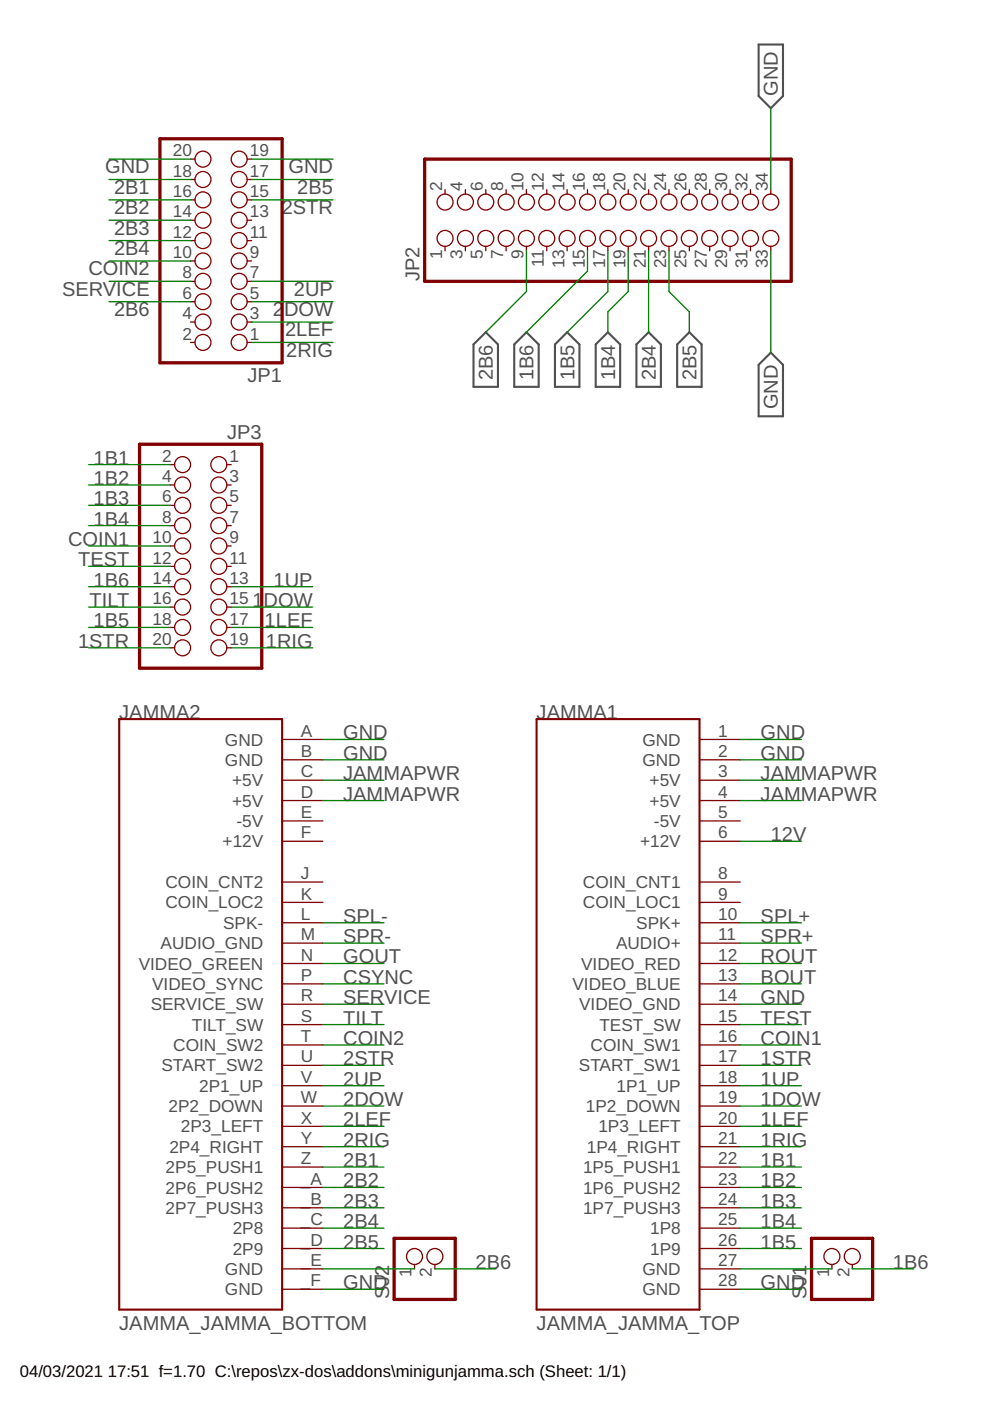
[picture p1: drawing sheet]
<svg xmlns="http://www.w3.org/2000/svg" width="210mm" height="297mm" viewBox="0 0 210 297" stroke-linecap="round" stroke-linejoin="round" font-family="sans-serif">
<path d="M160.8 9.4h5.2v11l-2.6 2.5-2.6-2.5zM100.4 73l2.6-2.6 2.6 2.6v9h-5.2zM109 73l2.6-2.6 2.6 2.6v9h-5.2zM120.2 70.4l2.7 2.6v9h-5.2v-9zM126.3 73l2.6-2.6 2.6 2.6v9h-5.2zM134.9 73l2.6-2.6 2.6 2.6v9h-5.2zM143.6 73l2.6-2.6 2.6 2.6v9h-5.2zM163.4 74.8l2.6 2.5v11h-5.2v-11z" fill="none" stroke="#505050" stroke-width=".44"/>
<path d="M25.3 152.5h34.5v125.2h-34.5zM113.8 152.5h34.5v125.2h-34.5z" fill="none" stroke="#800000" stroke-width=".44"/>
<g fill="none" stroke="#800000" stroke-width=".28">
<path d="M40.4 38.1h.9M40.4 33.7h.9M52.4 38.1h.9M52.4 33.7h.9M40.4 59.6h.9M40.4 55.3h.9M40.4 51h.9M40.4 46.7h.9M40.4 42.4h.9M52.4 59.6h.9M52.4 55.3h.9M52.4 51h.9"/>
<path d="M52.4 46.7h.9M52.4 42.4h.9M94.4 40.2v1M94.4 52.2v1M98.7 40.2v1M98.7 52.2v1M103 40.2v1M103 52.2v1M107.3 40.2v1M107.3 52.2v1M111.6 40.2v1M111.6 52.2v1"/>
<path d="M115.9 40.2v1M115.9 52.2v1M120.2 40.2v1M120.2 52.2v1M124.6 40.2v1M124.6 52.2v1M128.9 40.2v1M128.9 52.2v1M133.2 40.2v1M133.2 52.2v1M137.5 40.2v1M137.5 52.2v1"/>
<path d="M141.8 40.2v1M141.8 52.2v1M146.2 40.2v1M146.2 52.2v1M150.5 40.2v1M150.5 52.2v1M154.8 40.2v1M154.8 52.2v1M159.1 40.2v1M159.1 52.2v1M163.4 40.2v1M163.4 52.2v1"/>
<path d="M40.4 72.6h.9M40.4 68.3h.9M40.4 64h.9M52.4 72.6h.9M52.4 68.3h.9M52.4 64h.9M36.1 98.5h.9M48.1 98.5h.9M36.1 102.8h.9M36.1 107.1h.9M36.1 111.4h.9M36.1 115.8h.9"/>
<path d="M48.1 102.8h.9M48.1 107.1h.9M48.1 111.4h.9M48.1 115.8h.9M36.1 120.1h.9M36.1 124.4h.9M36.1 128.7h.9M36.1 133h.9M36.1 137.4h.9M48.1 120.1h.9M48.1 124.4h.9M48.1 128.7h.9"/>
<path d="M48.1 133h.9M48.1 137.4h.9M59.8 156.8h8.7M148.3 156.8h8.7M59.8 165.4h8.7M59.8 169.7h8.7M59.8 178.4h8.7M59.8 174.1h8.7M59.8 161.1h8.7M148.3 165.4h8.7M148.3 169.7h8.7M148.3 178.4h8.7"/>
<path d="M148.3 174.1h8.7M148.3 161.1h8.7M59.8 200h8.7M59.8 187h8.7M59.8 191.3h8.7M59.8 195.6h8.7M148.3 200h8.7M148.3 187h8.7M148.3 191.3h8.7M148.3 195.6h8.7M59.8 217.2h8.7M59.8 208.6h8.7"/>
<path d="M59.8 212.9h8.7M59.8 204.3h8.7M148.3 217.2h8.7M148.3 208.6h8.7M148.3 212.9h8.7M148.3 204.3h8.7M59.8 230.2h8.7M59.8 234.5h8.7M59.8 238.8h8.7M59.8 221.6h8.7M59.8 225.9h8.7M148.3 230.2h8.7"/>
<path d="M148.3 234.5h8.7M148.3 238.8h8.7M148.3 221.6h8.7M148.3 225.9h8.7M59.8 243.1h8.7M59.8 247.4h8.7M59.8 251.8h8.7M59.8 256.1h8.7M148.3 243.1h8.7M148.3 247.4h8.7M148.3 251.8h8.7M148.3 256.1h8.7"/>
<path d="M59.8 260.4h8.7M59.8 264.7h8.7M59.8 269h8.7M59.8 273.3h8.7M87.9 268.1v.9M92.2 268.1v.9M148.3 260.4h8.7M148.3 264.7h8.7M148.3 269h8.7M148.3 273.3h8.7M176.4 268.1v.9M180.7 268.1v.9"/>
<circle cx="43" cy="33.7" r="1.69"/>
<circle cx="43" cy="38.1" r="1.69"/>
<circle cx="50.7" cy="38.1" r="1.69"/>
<circle cx="50.7" cy="33.7" r="1.69"/>
<circle cx="43" cy="55.3" r="1.69"/>
<circle cx="43" cy="59.6" r="1.69"/>
<circle cx="43" cy="46.7" r="1.69"/>
<circle cx="43" cy="51" r="1.69"/>
<circle cx="43" cy="42.4" r="1.69"/>
<circle cx="50.7" cy="46.7" r="1.69"/>
<circle cx="50.7" cy="51" r="1.69"/>
<circle cx="50.7" cy="55.3" r="1.69"/>
<circle cx="50.7" cy="59.6" r="1.69"/>
<circle cx="50.7" cy="42.4" r="1.69"/>
<circle cx="94.4" cy="50.5" r="1.69"/>
<circle cx="94.4" cy="42.8" r="1.69"/>
<circle cx="98.7" cy="50.5" r="1.69"/>
<circle cx="98.7" cy="42.8" r="1.69"/>
<circle cx="103" cy="50.5" r="1.69"/>
<circle cx="103" cy="42.8" r="1.69"/>
<circle cx="107.3" cy="50.5" r="1.69"/>
<circle cx="107.3" cy="42.8" r="1.69"/>
<circle cx="111.6" cy="50.5" r="1.69"/>
<circle cx="111.6" cy="42.8" r="1.69"/>
<circle cx="115.9" cy="50.5" r="1.69"/>
<circle cx="115.9" cy="42.8" r="1.69"/>
<circle cx="120.2" cy="50.5" r="1.69"/>
<circle cx="120.2" cy="42.8" r="1.69"/>
<circle cx="124.6" cy="50.5" r="1.69"/>
<circle cx="124.6" cy="42.8" r="1.69"/>
<circle cx="128.9" cy="50.5" r="1.69"/>
<circle cx="128.9" cy="42.8" r="1.69"/>
<circle cx="133.2" cy="50.5" r="1.69"/>
<circle cx="133.2" cy="42.8" r="1.69"/>
<circle cx="137.5" cy="50.5" r="1.69"/>
<circle cx="137.5" cy="42.8" r="1.69"/>
<circle cx="141.8" cy="50.5" r="1.69"/>
<circle cx="141.8" cy="42.8" r="1.69"/>
<circle cx="146.2" cy="50.5" r="1.69"/>
<circle cx="146.2" cy="42.8" r="1.69"/>
<circle cx="150.5" cy="50.5" r="1.69"/>
<circle cx="150.5" cy="42.8" r="1.69"/>
<circle cx="154.8" cy="50.5" r="1.69"/>
<circle cx="154.8" cy="42.8" r="1.69"/>
<circle cx="159.1" cy="50.5" r="1.69"/>
<circle cx="159.1" cy="42.8" r="1.69"/>
<circle cx="163.4" cy="50.5" r="1.69"/>
<circle cx="163.4" cy="42.8" r="1.69"/>
<circle cx="43" cy="72.6" r="1.69"/>
<circle cx="43" cy="64" r="1.69"/>
<circle cx="43" cy="68.3" r="1.69"/>
<circle cx="50.7" cy="72.6" r="1.69"/>
<circle cx="50.7" cy="68.3" r="1.69"/>
<circle cx="50.7" cy="64" r="1.69"/>
<circle cx="38.7" cy="98.5" r="1.69"/>
<circle cx="46.4" cy="98.5" r="1.69"/>
<circle cx="38.7" cy="107.1" r="1.69"/>
<circle cx="38.7" cy="102.8" r="1.69"/>
<circle cx="38.7" cy="111.4" r="1.69"/>
<circle cx="38.7" cy="115.8" r="1.69"/>
<circle cx="46.4" cy="107.1" r="1.69"/>
<circle cx="46.4" cy="111.4" r="1.69"/>
<circle cx="46.4" cy="102.8" r="1.69"/>
<circle cx="46.4" cy="115.8" r="1.69"/>
<circle cx="38.7" cy="128.7" r="1.69"/>
<circle cx="38.7" cy="120.1" r="1.69"/>
<circle cx="38.7" cy="137.4" r="1.69"/>
<circle cx="38.7" cy="133" r="1.69"/>
<circle cx="38.7" cy="124.4" r="1.69"/>
<circle cx="46.4" cy="120.1" r="1.69"/>
<circle cx="46.4" cy="133" r="1.69"/>
<circle cx="46.4" cy="137.4" r="1.69"/>
<circle cx="46.4" cy="128.7" r="1.69"/>
<circle cx="46.4" cy="124.4" r="1.69"/>
<circle cx="87.9" cy="266.4" r="1.69"/>
<circle cx="92.2" cy="266.4" r="1.69"/>
<circle cx="176.4" cy="266.4" r="1.69"/>
<circle cx="180.7" cy="266.4" r="1.69"/>
</g>
<path d="M33.9 29.4h25.9v47.5h-25.9zM90 33.7h77.7v25.9h-77.7zM29.6 94.2h25.9v47.5h-25.9zM83.6 262.6h12.9v12.9h-12.9zM172.1 262.6h12.9v12.9h-12.9z" fill="none" stroke="#800000" stroke-width=".7"/>
<g fill="none" stroke="#008000" stroke-width=".28">
<path d="M23.1 33.7h17.3M23.1 38.1h17.3M53.3 33.7h17.3M53.3 38.1h17.3M163.4 22.9v17.3M23.1 59.6h17.3M23.1 55.3h17.3M23.1 42.4h17.3M23.1 51h17.3M23.1 46.7h17.3M53.3 59.6h17.3M53.3 42.4h17.3"/>
<path d="M111.6 53.2v8.6l-8.6 8.6M124.6 53.2v4.3l-13 12.9M128.9 53.2v8.6l-8.7 8.6M133.2 53.2v8.6l-4.3 4.3v4.3M137.5 53.2v17.2M141.8 53.2v8.6l4.4 4.3v4.3M163.4 53.2v21.6M23.1 64h17.3M53.3 72.6h17.3M53.3 68.3h17.3M53.3 64h17.3M18.8 98.5h17.3"/>
<path d="M18.8 115.8h17.3M18.8 111.4h17.3M18.8 107.1h17.3M18.8 102.8h17.3M18.8 120.1h17.3M18.8 137.4h17.3M18.8 133h17.3M18.8 124.4h17.3M18.8 128.7h17.3M49 137.4h17.3M49 133h17.3M49 124.4h17.3"/>
<path d="M49 128.7h17.3M68.5 156.8h12.9M157 156.8h12.9M68.5 161.1h12.9M68.5 165.4h12.9M68.5 169.7h12.9M157 161.1h12.9M157 178.4h12.9M157 165.4h12.9M157 169.7h12.9M68.5 200h12.9M68.5 195.6h12.9"/>
<path d="M157 200h12.9M157 195.6h12.9M68.5 212.9h12.9M68.5 204.3h12.9M68.5 208.6h12.9M68.5 217.2h12.9M157 212.9h12.9M157 204.3h12.9M157 208.6h12.9M157 217.2h12.9M68.5 221.6h12.9M68.5 238.8h12.9"/>
<path d="M68.5 230.2h12.9M68.5 225.9h12.9M68.5 234.5h12.9M157 221.6h12.9M157 238.8h12.9M157 230.2h12.9M157 225.9h12.9M157 234.5h12.9M68.5 243.1h12.9M68.5 256.1h12.9M68.5 251.8h12.9M68.5 247.4h12.9"/>
<path d="M157 243.1h12.9M157 256.1h12.9M157 251.8h12.9M157 247.4h12.9M68.5 273.3h12.9M68.5 264.7h12.9M68.5 260.4h12.9M68.5 269h19.4M92.2 269h13M157 273.3h12.9M157 264.7h12.9M157 260.4h12.9"/>
<path d="M157 269h19.4M180.7 269h13"/>
</g>
<g font-size="4.3" fill="#505050">
<text x="164.9" y="20.4" transform="rotate(-90 164.9 20.4)">GND</text>
<text x="22.3" y="36.8">GND</text>
<text x="24.2" y="41.1">2B1</text>
<text x="61.2" y="36.8">GND</text>
<text x="63" y="41.1">2B5</text>
<text x="24.2" y="45.4">2B2</text>
<text x="59.7" y="45.4">2STR</text>
<text x="24.2" y="49.7">2B3</text>
<text x="18.8" y="58.4">COIN2</text>
<text x="24.2" y="54">2B4</text>
<text x="89" y="59.6" transform="rotate(-90 89 59.6)">JP2</text>
<text x="13.2" y="62.7">SERVICE</text>
<text x="62.3" y="62.7">2UP</text>
<text x="24.2" y="67">2B6</text>
<text x="57.8" y="67">2</text>
<text x="60.2" y="67">DOW</text>
<text x="60.4" y="71.3">2LEF</text>
<text x="60.7" y="75.6">2RIG</text>
<text x="52.5" y="81">JP1</text>
<text x="104.5" y="80.6" transform="rotate(-90 104.5 80.6)">2B6</text>
<text x="113.1" y="80.6" transform="rotate(-90 113.1 80.6)">1B6</text>
<text x="121.8" y="80.6" transform="rotate(-90 121.8 80.6)">1B5</text>
<text x="130.4" y="80.6" transform="rotate(-90 130.4 80.6)">1B4</text>
<text x="139" y="80.6" transform="rotate(-90 139 80.6)">2B4</text>
<text x="147.7" y="80.6" transform="rotate(-90 147.7 80.6)">2B5</text>
<text x="164.9" y="86.8" transform="rotate(-90 164.9 86.8)">GND</text>
<text x="48.2" y="93.1">JP3</text>
<text x="19.9" y="98.5">1B1</text>
<text x="19.9" y="107.1">1B3</text>
<text x="19.9" y="102.8">1B2</text>
<text x="19.9" y="111.5">1B4</text>
<text x="14.4" y="115.8">COIN1</text>
<text x="16.6" y="120.1">TEST</text>
<text x="19.9" y="124.4">1B6</text>
<text x="58" y="124.4">1UP</text>
<text x="19" y="128.7">TILT</text>
<text x="53.5" y="128.7">1</text>
<text x="55.9" y="128.7">DOW</text>
<text x="16.6" y="137.4">1STR</text>
<text x="19.9" y="133">1B5</text>
<text x="56.1" y="133">1LEF</text>
<text x="56.4" y="137.4">1RIG</text>
<text x="25.3" y="152.5">JAMMA2</text>
<text x="113.8" y="152.5">JAMMA1</text>
<text x="72.8" y="156.8">GND</text>
<text x="72.8" y="161.1">GND</text>
<text x="161.3" y="156.8">GND</text>
<text x="161.3" y="161.1">GND</text>
<text x="72.8" y="165.4">JAMMAPWR</text>
<text x="161.3" y="165.4">JAMMAPWR</text>
<text x="72.8" y="169.7">JAMMAPWR</text>
<text x="161.3" y="169.7">JAMMAPWR</text>
<text x="163.4" y="178.4">12V</text>
<text x="72.8" y="195.6">SPL-</text>
<text x="161.3" y="195.6">SPL+</text>
<text x="72.8" y="200">SPR-</text>
<text x="161.3" y="200">SPR+</text>
<text x="72.8" y="204.3">GOUT</text>
<text x="72.8" y="208.6">CSYNC</text>
<text x="161.3" y="204.3">ROUT</text>
<text x="161.3" y="208.6">BOUT</text>
<text x="72.8" y="212.9">SERVICE</text>
<text x="161.3" y="212.9">GND</text>
<text x="72.8" y="221.5">COIN2</text>
<text x="72.8" y="217.2">TILT</text>
<text x="161.3" y="217.2">TEST</text>
<text x="161.3" y="221.5">COIN1</text>
<text x="72.8" y="225.9">2STR</text>
<text x="161.3" y="225.9">1STR</text>
<text x="72.8" y="230.2">2UP</text>
<text x="161.3" y="230.2">1UP</text>
<text x="72.8" y="238.8">2LEF</text>
<text x="72.8" y="234.5">2DOW</text>
<text x="161.3" y="238.8">1LEF</text>
<text x="161.3" y="234.5">1DOW</text>
<text x="72.8" y="243.1">2RIG</text>
<text x="161.3" y="243.1">1RIG</text>
<text x="72.8" y="251.8">2B2</text>
<text x="72.8" y="247.4">2B1</text>
<text x="161.3" y="251.8">1B2</text>
<text x="161.3" y="247.4">1B1</text>
<text x="72.8" y="256.1">2B3</text>
<text x="161.3" y="256.1">1B3</text>
<text x="72.8" y="260.4">2B4</text>
<text x="161.3" y="260.4">1B4</text>
<text x="72.8" y="264.7">2B5</text>
<text x="100.8" y="269">2B6</text>
<text x="161.3" y="264.7">1B5</text>
<text x="189.3" y="269">1B6</text>
<text x="72.8" y="273.4">GND</text>
<text x="82.5" y="275.5" transform="rotate(-90 82.5 275.5)">SJ2</text>
<text x="161.3" y="273.4">GND</text>
<text x="171" y="275.5" transform="rotate(-90 171 275.5)">SJ1</text>
<text x="25.3" y="282">JAMMA_JAMMA_BOTTOM</text>
<text x="113.8" y="282">JAMMA_JAMMA_TOP</text>
</g>
<g font-size="3.7" fill="#505050">
<text x="36.7" y="33.1">20</text>
<text x="53" y="33.1">19</text>
<text x="36.7" y="41.8">16</text>
<text x="36.7" y="37.5">18</text>
<text x="53" y="41.8">15</text>
<text x="53" y="37.5">17</text>
<text x="93.7" y="40.6" transform="rotate(-90 93.7 40.6)">2</text>
<text x="98.1" y="40.6" transform="rotate(-90 98.1 40.6)">4</text>
<text x="102.4" y="40.6" transform="rotate(-90 102.4 40.6)">6</text>
<text x="106.7" y="40.6" transform="rotate(-90 106.7 40.6)">8</text>
<text x="111" y="40.6" transform="rotate(-90 111 40.6)">10</text>
<text x="115.3" y="40.6" transform="rotate(-90 115.3 40.6)">12</text>
<text x="119.7" y="40.6" transform="rotate(-90 119.7 40.6)">14</text>
<text x="124" y="40.6" transform="rotate(-90 124 40.6)">16</text>
<text x="128.3" y="40.6" transform="rotate(-90 128.3 40.6)">18</text>
<text x="132.6" y="40.6" transform="rotate(-90 132.6 40.6)">20</text>
<text x="136.9" y="40.6" transform="rotate(-90 136.9 40.6)">22</text>
<text x="141.2" y="40.6" transform="rotate(-90 141.2 40.6)">24</text>
<text x="145.6" y="40.6" transform="rotate(-90 145.6 40.6)">26</text>
<text x="149.9" y="40.6" transform="rotate(-90 149.9 40.6)">28</text>
<text x="154.2" y="40.6" transform="rotate(-90 154.2 40.6)">30</text>
<text x="158.5" y="40.6" transform="rotate(-90 158.5 40.6)">32</text>
<text x="162.8" y="40.6" transform="rotate(-90 162.8 40.6)">34</text>
<text x="36.7" y="46.1">14</text>
<text x="53" y="46.1">13</text>
<text x="36.7" y="50.4">12</text>
<text x="53" y="50.4">11</text>
<text x="36.7" y="54.7">10</text>
<text x="38.7" y="59">8</text>
<text x="53" y="59">7</text>
<text x="53" y="54.7">9</text>
<text x="93.7" y="54.9" transform="rotate(-90 93.7 54.9)">1</text>
<text x="98.1" y="54.9" transform="rotate(-90 98.1 54.9)">3</text>
<text x="102.4" y="54.9" transform="rotate(-90 102.4 54.9)">5</text>
<text x="106.7" y="54.9" transform="rotate(-90 106.7 54.9)">7</text>
<text x="111" y="54.9" transform="rotate(-90 111 54.9)">9</text>
<text x="115.3" y="56.6" transform="rotate(-90 115.3 56.6)">11</text>
<text x="119.7" y="56.9" transform="rotate(-90 119.7 56.9)">13</text>
<text x="124" y="56.9" transform="rotate(-90 124 56.9)">15</text>
<text x="128.3" y="56.9" transform="rotate(-90 128.3 56.9)">17</text>
<text x="132.6" y="56.9" transform="rotate(-90 132.6 56.9)">19</text>
<text x="136.9" y="56.9" transform="rotate(-90 136.9 56.9)">21</text>
<text x="141.2" y="56.9" transform="rotate(-90 141.2 56.9)">23</text>
<text x="145.6" y="56.9" transform="rotate(-90 145.6 56.9)">25</text>
<text x="149.9" y="56.9" transform="rotate(-90 149.9 56.9)">27</text>
<text x="154.2" y="56.9" transform="rotate(-90 154.2 56.9)">29</text>
<text x="158.5" y="56.9" transform="rotate(-90 158.5 56.9)">31</text>
<text x="162.8" y="56.9" transform="rotate(-90 162.8 56.9)">33</text>
<text x="38.7" y="63.4">6</text>
<text x="53" y="63.4">5</text>
<text x="38.7" y="72">2</text>
<text x="38.7" y="67.7">4</text>
<text x="53" y="72">1</text>
<text x="53" y="67.7">3</text>
<text x="34.4" y="97.9">2</text>
<text x="48.7" y="97.9">1</text>
<text x="34.4" y="102.2">4</text>
<text x="34.4" y="106.5">6</text>
<text x="48.7" y="102.2">3</text>
<text x="48.7" y="106.5">5</text>
<text x="34.4" y="110.8">8</text>
<text x="48.7" y="110.8">7</text>
<text x="32.4" y="115.2">10</text>
<text x="32.4" y="119.5">12</text>
<text x="48.7" y="115.2">9</text>
<text x="48.7" y="119.5">11</text>
<text x="32.4" y="123.8">14</text>
<text x="48.7" y="123.8">13</text>
<text x="32.4" y="128.1">16</text>
<text x="48.7" y="128.1">15</text>
<text x="32.4" y="132.4">18</text>
<text x="32.4" y="136.8">20</text>
<text x="48.7" y="132.4">17</text>
<text x="48.7" y="136.8">19</text>
<text x="47.7" y="158.1">GND</text>
<text x="63.8" y="156.2">A</text>
<text x="63.8" y="160.5">B</text>
<text x="136.2" y="158.1">GND</text>
<text x="152.3" y="156.2">1</text>
<text x="152.3" y="160.5">2</text>
<text x="47.7" y="162.4">GND</text>
<text x="49.2" y="166.7">+5V</text>
<text x="63.8" y="164.8">C</text>
<text x="136.2" y="162.4">GND</text>
<text x="137.7" y="166.7">+5V</text>
<text x="152.3" y="164.8">3</text>
<text x="49.2" y="171">+5V</text>
<text x="63.8" y="169.1">D</text>
<text x="63.8" y="173.4">E</text>
<text x="137.7" y="171">+5V</text>
<text x="152.3" y="169.1">4</text>
<text x="152.3" y="173.4">5</text>
<text x="47.2" y="179.7">+12V</text>
<text x="50.1" y="175.3">-5V</text>
<text x="63.8" y="177.8">F</text>
<text x="135.7" y="179.7">+12V</text>
<text x="138.7" y="175.3">-5V</text>
<text x="152.3" y="177.8">6</text>
<text x="35.1" y="188.3">COIN_CNT2</text>
<text x="63.8" y="186.4">J</text>
<text x="63.8" y="190.7">K</text>
<text x="123.6" y="188.3">COIN_CNT1</text>
<text x="152.3" y="186.4">8</text>
<text x="152.3" y="190.7">9</text>
<text x="35.1" y="192.6">COIN_LOC2</text>
<text x="47.3" y="196.9">SPK-</text>
<text x="63.8" y="195">L</text>
<text x="123.6" y="192.6">COIN_LOC1</text>
<text x="134.9" y="196.9">SPK+</text>
<text x="152.3" y="195">10</text>
<text x="34.1" y="201.2">AUDIO_GND</text>
<text x="63.8" y="199.4">M</text>
<text x="63.8" y="203.7">N</text>
<text x="130.6" y="201.2">AUDIO+</text>
<text x="152.3" y="199.4">11</text>
<text x="152.3" y="203.7">12</text>
<text x="29.4" y="205.6">VIDEO_GREEN</text>
<text x="32.3" y="209.9">VIDEO_SYNC</text>
<text x="63.8" y="208">P</text>
<text x="121.4" y="209.9">VIDEO_BLUE</text>
<text x="123.2" y="205.6">VIDEO_RED</text>
<text x="152.3" y="208">13</text>
<text x="31.9" y="214.2">SERVICE_SW</text>
<text x="63.8" y="212.3">R</text>
<text x="122.8" y="214.2">VIDEO_GND</text>
<text x="152.3" y="212.3">14</text>
<text x="40.7" y="218.5">TILT_SW</text>
<text x="63.8" y="220.9">T</text>
<text x="63.8" y="216.6">S</text>
<text x="127.1" y="218.5">TEST_SW</text>
<text x="152.3" y="220.9">16</text>
<text x="152.3" y="216.6">15</text>
<text x="34.2" y="227.1">START_SW2</text>
<text x="36.7" y="222.8">COIN_SW2</text>
<text x="63.8" y="225.3">U</text>
<text x="122.7" y="227.1">START_SW1</text>
<text x="125.2" y="222.8">COIN_SW1</text>
<text x="152.3" y="225.3">17</text>
<text x="42.2" y="231.5">2P1_UP</text>
<text x="63.8" y="229.6">V</text>
<text x="63.8" y="233.9">W</text>
<text x="130.7" y="231.5">1P1_UP</text>
<text x="152.3" y="229.6">18</text>
<text x="152.3" y="233.9">19</text>
<text x="35.7" y="235.8">2P2_DOWN</text>
<text x="63.8" y="238.2">X</text>
<text x="124.2" y="235.8">1P2_DOWN</text>
<text x="152.3" y="238.2">20</text>
<text x="35.9" y="244.4">2P4_RIGHT</text>
<text x="38.4" y="240.1">2P3_LEFT</text>
<text x="63.8" y="242.5">Y</text>
<text x="124.4" y="244.4">1P4_RIGHT</text>
<text x="126.9" y="240.1">1P3_LEFT</text>
<text x="152.3" y="242.5">21</text>
<text x="35.1" y="248.7">2P5_PUSH1</text>
<text x="63.8" y="246.8">Z</text>
<text x="63.8" y="251.2">_A</text>
<text x="123.6" y="248.7">1P5_PUSH1</text>
<text x="152.3" y="246.8">22</text>
<text x="152.3" y="251.2">23</text>
<text x="35.1" y="253.1">2P6_PUSH2</text>
<text x="35.1" y="257.4">2P7_PUSH3</text>
<text x="63.8" y="255.5">_B</text>
<text x="123.6" y="253.1">1P6_PUSH2</text>
<text x="123.6" y="257.4">1P7_PUSH3</text>
<text x="152.3" y="255.5">24</text>
<text x="49.3" y="261.7">2P8</text>
<text x="63.8" y="259.8">_C</text>
<text x="137.8" y="261.7">1P8</text>
<text x="152.3" y="259.8">25</text>
<text x="49.3" y="266">2P9</text>
<text x="63.8" y="264.1">_D</text>
<text x="63.8" y="268.4">_E</text>
<text x="137.8" y="266">1P9</text>
<text x="152.3" y="264.1">26</text>
<text x="152.3" y="268.4">27</text>
<text x="47.7" y="270.3">GND</text>
<text x="47.7" y="274.6">GND</text>
<text x="63.8" y="272.7">_F</text>
<text x="87.3" y="270.7" transform="rotate(-90 87.3 270.7)">1</text>
<text x="91.6" y="270.7" transform="rotate(-90 91.6 270.7)">2</text>
<text x="136.2" y="270.3">GND</text>
<text x="136.2" y="274.6">GND</text>
<text x="152.3" y="272.7">28</text>
<text x="175.8" y="270.7" transform="rotate(-90 175.8 270.7)">1</text>
<text x="180.1" y="270.7" transform="rotate(-90 180.1 270.7)">2</text>
</g>
<g font-size="3.5">
<text x="4.2" y="291.8">04/03/2021</text>
<text x="22.9" y="291.8">17:51 f=1.70 C:\repos\zx-dos\addons\minigunjamma.sch (Sheet: 1/1)</text>
</g>
</svg>
